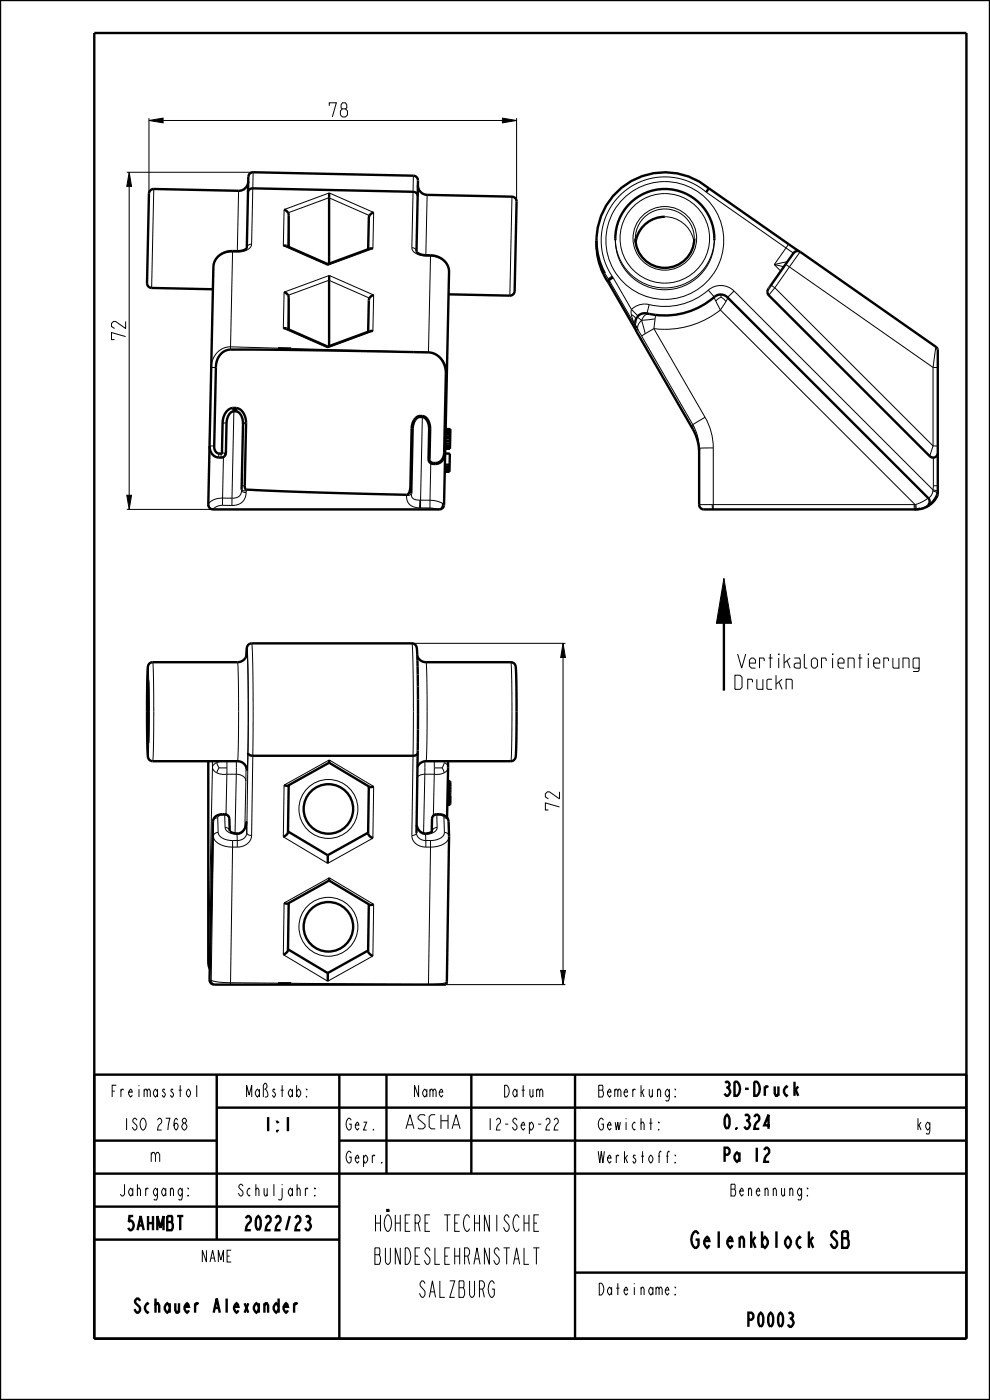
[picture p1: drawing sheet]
<svg xmlns="http://www.w3.org/2000/svg" width="210mm" height="297mm" viewBox="0 0 210 297" stroke-linecap="round" stroke-linejoin="round" font-family="sans-serif">
<path d="M27.4 36.5l.5 3h-1zM31.6 25.6l3-.5v1zM106.6 25.1l3 .5-3 .5zM26.9 105.1h1l-.5 3zM119.4 136.5l.5 3h-1zM153.6 122.7l1.5 9.5h-3.1zM118.9 205.9h1l-.5 3z" fill="#000"/>
<g fill="none" stroke="#000" stroke-width=".21">
<path d="M26.9 36.5h26.8l-.3 15.3M27.4 36.5l.5 3h-1zM27.4 39.5v65.6M31.6 25.6l3-.5v1zM31.6 25.1v16M34.6 25.6h72M87.7 37.3l-.3 15.2M106.6 25.1l3 .5-3 .5zM109.6 25.1v17.6M32.6 40.1l-.4 21M49.3 53.3l-.4 20.3M50.3 53.5l-1-.1a3.7 3.7 0 0 0-4 3.2"/>
<path d="M50.6 40.5l-.3 13M53.4 51.8h.1M53.4 51.8l-.7 .2-.3 .6M53.4 51.8a2.35 2.35 0 0 1-2.6 1.6l-.5 .1M87.4 52.5l.7 .3 .2 .6M87.4 52.5a2.42 2.42 0 0 0 2.6 1.8h.3M90.3 54.3a5 5 0 0 1 3.8 1.1 3 3 0 0 1 1.2 2.3M90.6 41.3l-.3 13M91.3 54.2l-.4 20.6M108.6 41.7l-.5 21M128.3 58l.7 1.2M129 59.2l6 10.3"/>
<path d="M129.8 58.6l-.8 .6M129.8 58.6l4.2 7M130.5 50.6a10.5 10.5 0 0 0 10.3 10.5 10.5 10.5 0 0 0 10.7-10.1M130.5 51a10.5 10.5 0 0 0 10.5 10.5 10.5 10.5 0 0 0 10.5-10.5M134.8 50.6a6.2 6.2 0 0 1 6.2-6.3 6.2 6.2 0 0 1 6.3 6.3M141 46a6.2 6.2 0 0 1 6.2 5.4M151.5 50.6v.4M164.2 56.1l2.1 .5M164.2 56.1l1.4 1.4M166.6 56.1l.9 .5M166.7 52.6l1.7 1.1M166.7 52.6l-16.9-11.8a13.5 13.5 0 0 0-17.8 .1 13.5 13.5 0 0 0-2.2 17.7"/>
<path d="M166.7 52.6l-2.5 3.5M167 55.6l-2.8 .5M167.3 51.8l-.6 .8M167.5 56.6l-3.1 4.4M167.5 56.6l30.4 21.4M169.8 53.4l-2.3 3.2M48.9 73.6a4.2 4.2 0 0 0-4.1 4.4h1M48.9 73.6v.6M87.9 74.7h-.2M87.9 74.7h.1M87.9 74.7h3a4.2 4.2 0 0 1 3.9 4.6h-.2M133.9 66.7l.8 .6 .1 .6"/>
<path d="M133.9 66.7l.5 1.5 .6 1.3M134 65.6l-.1 1.1M134 65.6l1.4 1.4M134.8 68.5l.2 .9M134.8 68.6l.2 .9M134.9 70.1l.1 .2M135 70.3h.1M135 70.3l.4 .6M135 69.4l.4 .6M135 69.4v.1M135.2 67.2l.9 .8M135.4 70.9h.1"/>
<path d="M135.4 70.9v.1M135.4 71l.7 1.2M135.4 70l.7 1.3M136.1 71.3l10.9 18.8M136.1 68l.8 2.8M136.1 68l-.5 .5a1.46 1.46 0 0 0-.2 1.5M136.9 70.8l-.8 .5M137.7 64.6a4 4 0 0 0-3.7 1M137.7 64.6l-.5 1.9M137.8 66.6a1.61 1.61 0 0 0-1.7 1.4M138.7 69.7l-1.8 1.1M138.7 69.7l10.9 18.8"/>
<path d="M139 67.6l-.3 2.1M139 67.6l-2.9 .4M139.1 66.8l-.1 .8M150.2 61.6a4 4 0 0 1 5.5 .1M150.2 61.6a14 14 0 0 1-12.5 3M150.2 61.6l1.3 1.4 .3 .9M151.8 63.9l1 1.9M152.8 65.8a19 19 0 0 1-14.1 3.9M152.8 65.8l41.3 41.2M152.9 63l-1.1 .9M152.9 63l1.1 1M152.9 62.5v.5"/>
<path d="M154 64l-1.2 1.8M155.7 61.7l-.6 .6a2.8 2.8 0 0 0-1.1 1.6v.1M155.7 61.7l42.2 42.2M162.8 61.9l.3 .7M162.8 62l.3 .6M163.1 62.6h.1M163.1 62.6l34.1 34.2M163.5 60.5l.9 .5M164.4 61l-1.3 1.6M164.4 61l33.5 33.6M197.9 78h1M197.9 78v16.6"/>
<path d="M198.5 73.6l-.6 4.4M44.4 94.6h1M46.4 96.2v.9M46.9 97v.1M46.9 96.2v.8M47.1 96.1h.8M47.2 89.7h.9M47.4 97l-.2 8.7M47.5 96.8l-.6 .2M47.6 96.1l-.1 .7M47.6 96.8h-.1M49.3 86.5l.2 .8"/>
<path d="M49.6 87.3l-.4 18.4M51.6 89.9h.6M51.6 89.7h.1M52.2 89.7h-.6M87.3 90.9l.2 .1M87.9 89l.2 .1M88.2 88.7l.1 .1M89.1 88.2v.3M89.6 88.5l-.4 17.6M90.9 97.4h.2M91 91h.2M91 90.9h.1"/>
<path d="M91.2 97.7v.4M91.2 98.1h.1M91.2 98.1l.7 .2M91.2 90.9h-.2M91.4 98.3l-.2 7.8M91.9 98.2v.2M92.4 98.2v.2M94.2 96.1h.2M147 90.1l.6 1.3 .5 1.5 .2 2.2 3-.1M147 90.1v.9M149.6 88.5a13 13 0 0 1 1.7 6.5M149.6 88.5l-2.6 1.6"/>
<path d="M151.3 95v13.1M197.2 96.8h.1M197.9 94.6h1M197.9 94.6l-.7 2.2M198 97.1v5.9M198.3 97h.1M198.9 96.2a1 1 0 0 1-1.7 .6M198.9 96.2a1 1 0 0 1-.6 .8 1 1 0 0 1-1.1-.2M26.9 105.1h1l-.5 3zM26.9 108.1h18.3M44.2 107l.3 .8 .7 .3M44.2 107h.1"/>
<path d="M45.2 108.1h.1M47.2 107.2l-1.2 .2-.8 .7M47.2 107.2h2M47.2 105.7a2.93 2.93 0 0 0-3 1.3M47.2 105.7v1.5M47.2 105.7h2M49.2 105.7v1.5M51.2 104.1l1 .4M51.2 104.1v-.2l1 .2M51.2 104.1a1.7 1.7 0 0 1-2 1.6M51.3 103l.6 .1M52.2 104.5a2.7 2.7 0 0 1-3 2.7"/>
<path d="M52.2 104.1v.4M52.2 103.9v.2M86.2 105.1a2.4 2.4 0 0 0 2.7 2.6M86.2 105.1a.94 .94 0 0 0 1-.4 1.38 1.38 0 0 0 1.8 1.4M86.2 105v.1M87.1 103.1h.2M88.9 107.7h.3M89 106.1h.2M89 106.1l-.1 1.6M89.2 107.7l2 .1M89.2 106.1v1.6M89.2 106.1h2"/>
<path d="M91.2 107.8l1.7 .3M91.2 106.1v1.7M91.2 106.1l1.3 .2 1.3 .4M92.9 108.1h.1M93 108.1h-.1M93.8 106.7l.1 .1M93.8 106.7a1.01 1.01 0 0 1-.8 1.4M93.9 106.8a.99 .99 0 0 1-.9 1.3M93.9 106.8l.3 .3M151.1 107l-2.8 .1M151.1 107l.1 1.1M193.9 107h-42.8"/>
<path d="M193.9 107v1.1M194.1 107h-.2M194.1 107v1.1M194.3 107h-.2M194.3 107v1.1M195.9 107.8l-1 .2M195.9 107.8h.1M196 107.8h-.1M196.1 107.7h.1M196.1 107.7l-.1 .1M196.8 107.2l-1.6 .7M196.8 107.2h-.1"/>
<path d="M197 107l-.3 .2M197 107l-.2 .2M197.9 104.1l-.2 .8-.5 .6-1.5 .9-1.4 .6M197.9 104.1l.9 .4M197.9 103.9v.2M197.9 103.9l1 .2M198 103l.9 .1M198 103l-.1 .9M198.8 104.5a4.9 4.9 0 0 1-1.9 2.6l-.2 .1M198.9 105.1a5 5 0 0 1-2.8 2.6M198.9 105.1h.1M198.9 104.1l-.1 .4"/>
<path d="M198.9 103.9v.2M52.2 139.2l.2-1.7v.2a260.7 260.7 0 0 1 .2 22.1l-.2 16.9M52.3 139l.1-.5 .2 3.7 .1 8.8-.1 9.2-.2 3.3-.1-.5M53.4 136.5a321.1 321.1 0 0 1 .2 23.8l-.2 17M119.4 136.5l.5 3h-1zM119.4 139.5v66.4M119.9 136.5h-32.5a321 321 0 0 1 .2 23.8l-.2 17M153.6 122.7l1.5 9.5h-3.1zM31.2 149.1v5.5M31.2 149.1l.2-7.6 .2 9.5-.2 9.5-.2-5.9M31.2 149.1h.1M31.2 154.6h.1"/>
<path d="M31.4 144.6v-.4l-.2 6.8 .2 6.7 .1-7.2M32.4 140.5l.2 10.5-.2 10.5M50.4 140.5l.2 10.5-.2 10.5M90.4 140.5l.2 10.5-.2 10.5M108.4 140.5l.2 10.5-.2 10.5M45 161.5l.1 1.3M45.1 162.8l.2 .6 .7 .5M45.1 162.8l-.9 41.3M45.2 174.3h.1M45.2 174.3l.1 3.1M45.3 177.4v.4a4.2 4.2 0 0 0 4 1.9M45.3 177.4l-.5 30.5"/>
<path d="M46 163.9l1 .3h1.1M46 161.8l-.7 .4-.2 .6M46 161.8l.5 1.1M46.2 173.5a.89 .89 0 0 0-1 .8M46.2 173.5l.1 3.1M46.3 176.6l-.7 .2-.3 .6M46.3 176.6a2.74 2.74 0 0 0 3 1.7M46.5 162.9h1.6M46.5 162.9l-.5 1M47.2 172.7v.2M47.2 172.9l-.7 .2-.3 .4M47.2 172.9h.5"/>
<path d="M47.7 172.7v.2M47.7 172.9l.7 .3M47.7 172.9v2.6M47.7 175.5l.7 .3 .3 .5M47.7 175.5a2.28 2.28 0 0 0 2.6 1.5M48.1 164.2l-.2 8.6M48.1 164.2h2M48.1 161.5h.1M48.1 161.5h-1.1l-1 .3M48.1 161.5v1.4M48.1 161.5h2M48.1 162.9v1.3"/>
<path d="M48.3 172.9l.1 .3M48.4 173.2l.3 .5M49.3 178.3v1.4M49.3 178.3h1M49.3 179.7l-.4 28.8M50.1 164.2a1.83 1.83 0 0 1 2.1 1.5M50.1 164.2l-.2 12.6M50.1 161.5h.1M50.1 161.5v2.7M50.3 176.8v.2M50.3 177v1.3M50.3 178.3v1.4"/>
<path d="M50.3 179.7h-1M50.4 161.5h-.3M50.6 177h-.3M50.7 176.8l-.1 .2M52.2 165.7l-.3 10M52.2 162.6v3.1M52.3 174.3h.1M52.3 174.3a2.51 2.51 0 0 1-1.7 2.7M52.3 174.2v.1M52.3 174.2l.1 2.5M52.3 163h.1M52.4 176.7a1.85 1.85 0 0 1-2.1 1.6"/>
<path d="M52.4 176.7l.3 .4 .7 .2M53.4 177.3h.1M53.4 177.3a2.82 2.82 0 0 1-3.1 2.4M87.4 177.3a2.72 2.72 0 0 0 2.9 2.4M88.3 176.7a.81 .81 0 0 1-.9 .6M88.3 176.7a1.8 1.8 0 0 0 2 1.6M88.4 175.1a2.16 2.16 0 0 0 1.5 1.9M89.9 176.8v.2M89.9 177h.4M90.1 164.2l-.9 .2-.7 .4M90.1 164.2h2M90.1 164.2l-.3 12.6"/>
<path d="M90.3 176.8v.2M90.3 177v1.3M90.3 178.3v1.4M90.3 178.3h1M90.3 179.7h1M91.3 178.3v1.4M91.3 179.7l-.4 29.1M91.6 173.7l.1 2.7 .3-.6 .7-.3M91.6 173.7h.1M91.9 173.2l-.3 .5M92 172.9l-.1 .3M92.1 164.2l-.2 8.8"/>
<path d="M92.1 161.5h.1M92.1 161.5h-2v2.7M92.1 161.5v1.4M92.1 162.9v1.3M92.6 172.7l.1 .2M92.7 172.9l-.8 .3M92.7 172.9h.5M92.7 172.9v2.6M92.7 175.5a2.14 2.14 0 0 1-2.4 1.5M93.1 172.7l.1 .2M93.2 172.9l.7 .2 .3 .4M93.8 162.9h-1.7"/>
<path d="M93.8 162.9l.4 1M94.2 173.5l.7 .2 .3 .6M94.2 173.5l.1 3.1M94.2 163.9l-.9 .3h-1.2M94.3 176.6l.7 .2 .3 .6M94.3 176.6a2.33 2.33 0 0 1-2.6 1.7h-.4M95.1 162.8l-.3 .6-.6 .5M95.1 162.7l-.4-.6a.33 .33 0 0 0-.2-.2 .33 .33 0 0 0-.3 0l-.4 1M95.3 177.5l-.1 .4a3.8 3.8 0 0 1-3.9 1.8M44.2 203.9h.1M44.2 203.9v.2M44.2 204.1v.1"/>
<path d="M44.2 204.1h.1M44.2 204.2l.3 1.2M44.2 204.2v.1M44.4 207.9h.1M44.4 207.9l.1 .2a1 1 0 0 0 .9 .8M44.4 207.9h.4M44.8 207.9a9.4 9.4 0 0 0 4.1 .6M44.8 207.9a1 1 0 0 0 1 1M48.9 208.5v.4M87.9 208.8v.1M87.9 208.8l-.2 .1M90.9 208.8v.1"/>
<path d="M90.9 208.8h-3M94.8 208.3a6.1 6.1 0 0 1-3.5 .5h-.4M118.9 205.9h1l-.5 3zM119.9 208.9h-25.3"/>
<circle cx="141" cy="51" r="12.5"/>
<circle cx="141" cy="50.6" r="9.5"/>
<circle cx="141" cy="50.6" r="6.7"/>
</g>
<g fill="none" stroke="#000" stroke-width=".51">
<path d="M0 0h210v297h-210zM20 7h185v277h-185zM52.7 38.5a2 2 0 0 1-2.1 2l-18-.4a1 1 0 0 0-1 1l-.4 19 .1 .5 .4 .3 .5 .2 13 .3M53.6 40h.1M53.6 40l-.7 .2-.3 .6M53.6 40l34 .7 .7 .2 .3 .6M88.6 39.3a2 2 0 0 0 2 2l18 .4a1 1 0 0 1 1 1l-.4 19-.2 .5-.4 .4-.5 .1-12.9-.3M150.4 40l19.1 13.3M150.4 40l-.6 .8M150.4 40a14.5 14.5 0 0 0-15.5-2.1 14.5 14.5 0 0 0-8.4 13.1M126.5 51a14.6 14.6 0 0 0 2.7 9.1M126.5 51a14.5 14.5 0 0 0 1.8 7"/>
<path d="M130 58.9l-.8 .5v.7M130.5 51a10.5 10.5 0 0 1 10.5-10.9 10.5 10.5 0 0 1 10.5 10.9M134.8 50.6a6.2 6.2 0 0 0 6.2 6.2 6.2 6.2 0 0 0 6.3-6.2M141 46a6.2 6.2 0 0 0-6.2 5.4M129.2 60.1l5.8 10.2M134.9 70l12.1 21a10 10 0 0 1 1.3 4.6M135.2 67.2l-.4 .8v.6M135.2 67.2h.1M136.1 72.2h.1M151.6 63a2 2 0 0 1 2.7 .1l42.6 42.6 .3 .6-.2 .7M151.6 63h.1M151.6 63a17 17 0 0 1-15 3.5l-.8 .2-.6 .5"/>
<path d="M162.8 61.9l.3 .7 34.1 34.2a1 1 0 0 0 1.7-.6M162.8 61.9h.1M162.8 61.9l.2-.7 4.8-6.8a1.54 1.54 0 0 1 1.6-1.1l29.1 20.3 .4 .5M198.9 74.1v.1M198.9 74.1v30.9a5 5 0 0 1-2.5 2.6l-.2 .1M49.6 87.3h-.1a2.28 2.28 0 0 0-1.4 2.4l-.2 6.7a1.01 1.01 0 0 1-1 .7 2.2 2.2 0 0 1-2.5-2.5M49.6 87.3h.5M49.6 86.5l.5 .1M49.6 86.5h-.1a2.32 2.32 0 0 0-2.1 2.2l-.3 7.5a1.25 1.25 0 0 1-1.3-.3 1.25 1.25 0 0 1-.4-1.3l.4-16.6a3.4 3.4 0 0 1 3.1-3.8l15.5 .1 26.5 .5a4.1 4.1 0 0 1 3.7 4.5l-.4 16.8a1.98 1.98 0 0 1-2.7 2l-.3-.3-.1-.3 .1-6.5a2.48 2.48 0 0 0-1.6-2.7M49.6 86.5v.8M50.1 87.3a1.62 1.62 0 0 1 1.4 1.6l.1 .8M50.1 86.6a3.1 3.1 0 0 1 2.1 3.2l-.3 13.3 .2 .7a686 686 0 0 0 34.4 1.1l.4-.7 .2-1 .2-12.3a2.37 2.37 0 0 1 1.8-2.7l.5 .1"/>
<path d="M50.1 86.6v.7M51.6 89.7v.2M51.6 89.7l-.4 14.2M89.6 88.5a1.59 1.59 0 0 1 1.3 1.6l.1 .8M89.6 88.5h-.7l-.5 .3-.6 .7-.2 .8-.4 14.4M89.6 88.3v.2M91 90.9v.1M91 90.9l-.1 6.7a1 1 0 0 0 1 .8 2.19 2.19 0 0 0 2.5-2.3M94.3 100h1M94.3 99.8h1M94.4 99.5h1M94.4 99.1h1"/>
<path d="M94.4 98.6h1M94.4 96.2h1l-.1 3.9h-1M94.4 95.1l1 .1M94.4 95h1M94.5 94.8l1 .1M94.5 94.5h1M94.5 94.1h1M94.5 93.6h1M94.5 93h1M94.5 92.7h1M94.5 92.2h1M94.5 91.9h1"/>
<path d="M94.5 91.6h1M94.5 91.3h1M94.5 91.1h1M94.5 91h1l-.1 4.2h-1M148.3 95.1v12l.1 .5 .6 .4 45.3 .1M44.2 107.1v.2M44.2 107l.3 .8 .7 .3M44.2 107l1.1-50.4a3.7 3.7 0 0 1 4-3.3h1a2.28 2.28 0 0 0 2.1-.7l.3-15.1a1 1 0 0 1 1-1l34 .8a1 1 0 0 1 1 1l-.4 15.1a2.12 2.12 0 0 0 2 .7 4.9 4.9 0 0 1 3.8 1.1 3.2 3.2 0 0 1 1.2 2.5l-1.1 49.4a1.06 1.06 0 0 1-1.3 1M195.2 107.9l-.9 .2M196.1 107.7l-1.7 .4M196.2 107.7h-.1M52.3 138.9v.1a1.97 1.97 0 0 1-1.9 1.5h-18a1.17 1.17 0 0 0-1.1 1.4l-.1 9.1a71.8 71.8 0 0 0 .3 9.9l.4 .5 .5 .1h18a1.97 1.97 0 0 1 1.9 1.6"/>
<path d="M53.4 136.5h34a1.62 1.62 0 0 1 1.1 1.9l.2 16.4-.4 21.9M53.4 136.5h.1M53.4 136.5a1.57 1.57 0 0 0-1.1 1.8l-.1 .9M88.5 139.2a1.99 1.99 0 0 0 1.9 1.3h18a1.16 1.16 0 0 1 1 1.4l.2 9.9a55.7 55.7 0 0 1-.3 9.1l-.5 .5-.4 .1h-18a1.99 1.99 0 0 0-1.8 1.2M153.6 132.2v14.3M31.4 144.4l.1 6.6-.1 6.6M52.6 159.8l.3 .4 .7 .1M88.6 159.8l-.3 .4-.7 .1h-34M88.6 159.8h.1M44.2 161.5v42.6l.3 1.5M50.7 176.8a2.71 2.71 0 0 1-2-.5v-2.6l-.3-.6a2 2 0 0 0-3.2 1.2l-.8 33.6M50.7 176.8h.1"/>
<path d="M52.3 174.3a2.63 2.63 0 0 1-1.6 2.5M53.6 160.3h.1M88.4 175a2.26 2.26 0 0 0 1.5 1.8M89.9 176.8h.1M91.7 176.3a2.31 2.31 0 0 1-1.8 .5M92 172.9a2.31 2.31 0 0 1 3.1 1l.2 3.6-.5 30.8-.2 .6h-49.2a1 1 0 0 1-1-1M92 172.9l-.4 .8v2.8M92 172.9h.1M94.9 170.7h.6M94.9 170.5h.6M94.9 170.4h.6M94.9 170.2h.6"/>
<path d="M94.9 169.3h.6M94.9 168.8h.6v.5M94.9 168.6h.6M94.9 168.4h.6M94.9 168.2h.6M94.9 167.8h.6M95 167.5h.5M95 167.2h.5M95 167h.5M95 166.8h.5M95 166.7h.5M95 166.3h.5"/>
<path d="M95 166h.5M95 165.9h.5M95 165.8h.5M95 165.7l.5 .1M95 161.5l-.2 12M95.5 170.7h-.6M95.5 168.4v.4M95.5 165.8v.1M95.5 170.5v.2M95.5 165.9v.1M95.5 166v.3M95.5 168.2v.2"/>
<path d="M95.5 170.4v.1M95.5 170.2v.2M95.5 166.3v.5M95.5 167.8v.4M95.5 169.7h-.6M95.5 169.7v.5M95.5 166.8v.2M95.5 167.5v.3M95.5 167v.5M95.5 169.3v.4M44.4 207.9h.1M20 228h185v56"/>
<path d="M46 235h159M46 228v35M72 228v56M82 228v21M100 228v21M122 228v56M20 242h26M20 249h185M20 256h52M72 242h133M20 263h52M122 270h83"/>
</g>
<!-- layer: A_ACHSEN -->
<path d="M59 73.9h.1M59 73.9h2.8M45.2 108.1h47.8M193.9 108.1h.5M59 208.6h.1M59 208.6h2.8" fill="none" stroke="#000" stroke-width=".51"/>
<path d="M48.9 73.6l10.1 .3M61.8 73.9l25.9 .8M48.9 208.5l10.1 .1M61.8 208.6l25.9 .2" fill="none" stroke="#000" stroke-width=".21"/>
<!-- layer: A_RUNDUNGEN -->
<g fill="none" stroke="#000" stroke-width=".21">
<path d="M60.3 44.5l9.5-3.6 9.5 4.2-.2 7.7-9.6 3.5-9.4-4.2zM61.1 45.1l8.7-3.2 8.6 3.8M61.2 45.7l-.1 6.6M69.8 59.5l8.6 3.7M69.8 59.4l-8.7 3.3M60.3 62l9.5-3.6 9.5 4.2-.2 7.7-9.6 3.5-9.4-4.1zM61.2 63.2l-.1 6.6M60.3 166.6l9.5-5.4 9.5 5.6-.2 11-9.6 5.4-9.4-5.7zM60.3 191.6l9.5-5.4 9.5 5.6-.2 11-9.6 5.4-9.4-5.7z"/>
<circle cx="69.7" cy="171.6" r="6.3"/>
<circle cx="69.7" cy="196.6" r="6.3"/>
</g>
<g fill="none" stroke="#000" stroke-width=".51">
<path d="M60.1 52.1l.6 .1 8.8 3.8M60.3 44.5l.6 .4 .3 .6v6.9M69.5 56v.3M69.8 42v13.9M69.8 41.9v.1M69.8 58.4v15M69.8 40.9v1M79.1 52.8l-.6-.1-9 3.3M79.3 45.1a1.25 1.25 0 0 0-1.1 1.2l-.1 6.6M60.1 69.7h.6l8.8 3.8M60.3 62l.6 .4 .3 .6v6.9M69.5 73.5v.3"/>
<path d="M79.1 70.3l-.6-.1-9 3.3M79.3 62.6a1.25 1.25 0 0 0-1.1 1.2l-.1 6.6M61.1 176.4l8.4 5M61.2 166.6l-.1 10-.3 .5-.7 .4M69.8 161.8l8.6 5.1 .9-.1M69.8 161.8l-8.7 4.9-.8-.1M69.8 161.2v.6M78.1 176.6l-8.6 4.8M78.2 166.8l-.1 10 .3 .6 .7 .4M61.2 191.6l-.1 10-.3 .5-.7 .4M69.5 181.4v1.8M69.8 186.8l8.6 5.1 .9-.1"/>
<path d="M69.8 186.8l-8.7 4.9-.8-.1M69.8 186.2v.6M78.2 191.8l-.1 10 .3 .6 .7 .4M61.1 201.4l8.4 5M69.5 206.4v1.8M78.1 201.6l-8.6 4.8"/>
<circle cx="69.7" cy="171.6" r="5.3"/>
<circle cx="69.7" cy="196.6" r="5.3"/>
</g>
<g font-size="4.6">
<text x="77.1" y="261.2">HÖHERE TECHNISCHE</text>
<text x="77.1" y="268.2">BUNDESLEHRANSTALT</text>
<text x="144.4" y="264.7">Gelenkblock SB</text>
<text x="87.6" y="275.2">SALZBURG</text>
</g>
<g font-size="3.9">
<text x="69.8" y="24.8">78</text>
<text x="26.7" y="72" transform="rotate(-90 26.7 72)">72</text>
<text x="155.9" y="141.7">Vertikalorientierung</text>
<text x="155.9" y="146.2">Druckn</text>
<text x="118.7" y="171.8" transform="rotate(-90 118.7 171.8)">72</text>
<text x="153.2" y="232.5">3D-Druck</text>
<text x="55.5" y="240">1:1</text>
<text x="85.5" y="239.5">ASCHA</text>
<text x="153.2" y="239.5">0.324</text>
<text x="31.6" y="246.5">m</text>
<text x="153.2" y="246.5">Pa 12</text>
<text x="26" y="261">5AHMBT</text>
<text x="50.8" y="261">2022/23</text>
<text x="26.1" y="278.5">Schauer Alexander</text>
<text x="157.6" y="281.5">P0003</text>
</g>
<g font-size="3.3">
<text x="22.3" y="232.7">Freimasstol</text>
<text x="51.2" y="232.7">Maßstab:</text>
<text x="87.1" y="232.7">Name</text>
<text x="106.1" y="232.7">Datum</text>
<text x="127.1" y="232.7">Bemerkung:</text>
<text x="25.2" y="239.7">ISO 2768</text>
<text x="73.2" y="239.7">Gez.</text>
<text x="102.2" y="239.7">12-Sep-22</text>
<text x="127.1" y="239.7">Gewicht:</text>
<text x="194.2" y="239.7">kg</text>
<text x="73.2" y="246.7">Gepr.</text>
<text x="127.1" y="246.7">Werkstoff:</text>
<text x="24.2" y="253.7">Jahrgang:</text>
<text x="49.2" y="253.7">Schuljahr:</text>
<text x="153.7" y="253.7">Benennung:</text>
<text x="42.1" y="267.7">NAME</text>
<text x="127.1" y="274.7">Dateiname:</text>
</g>
</svg>
